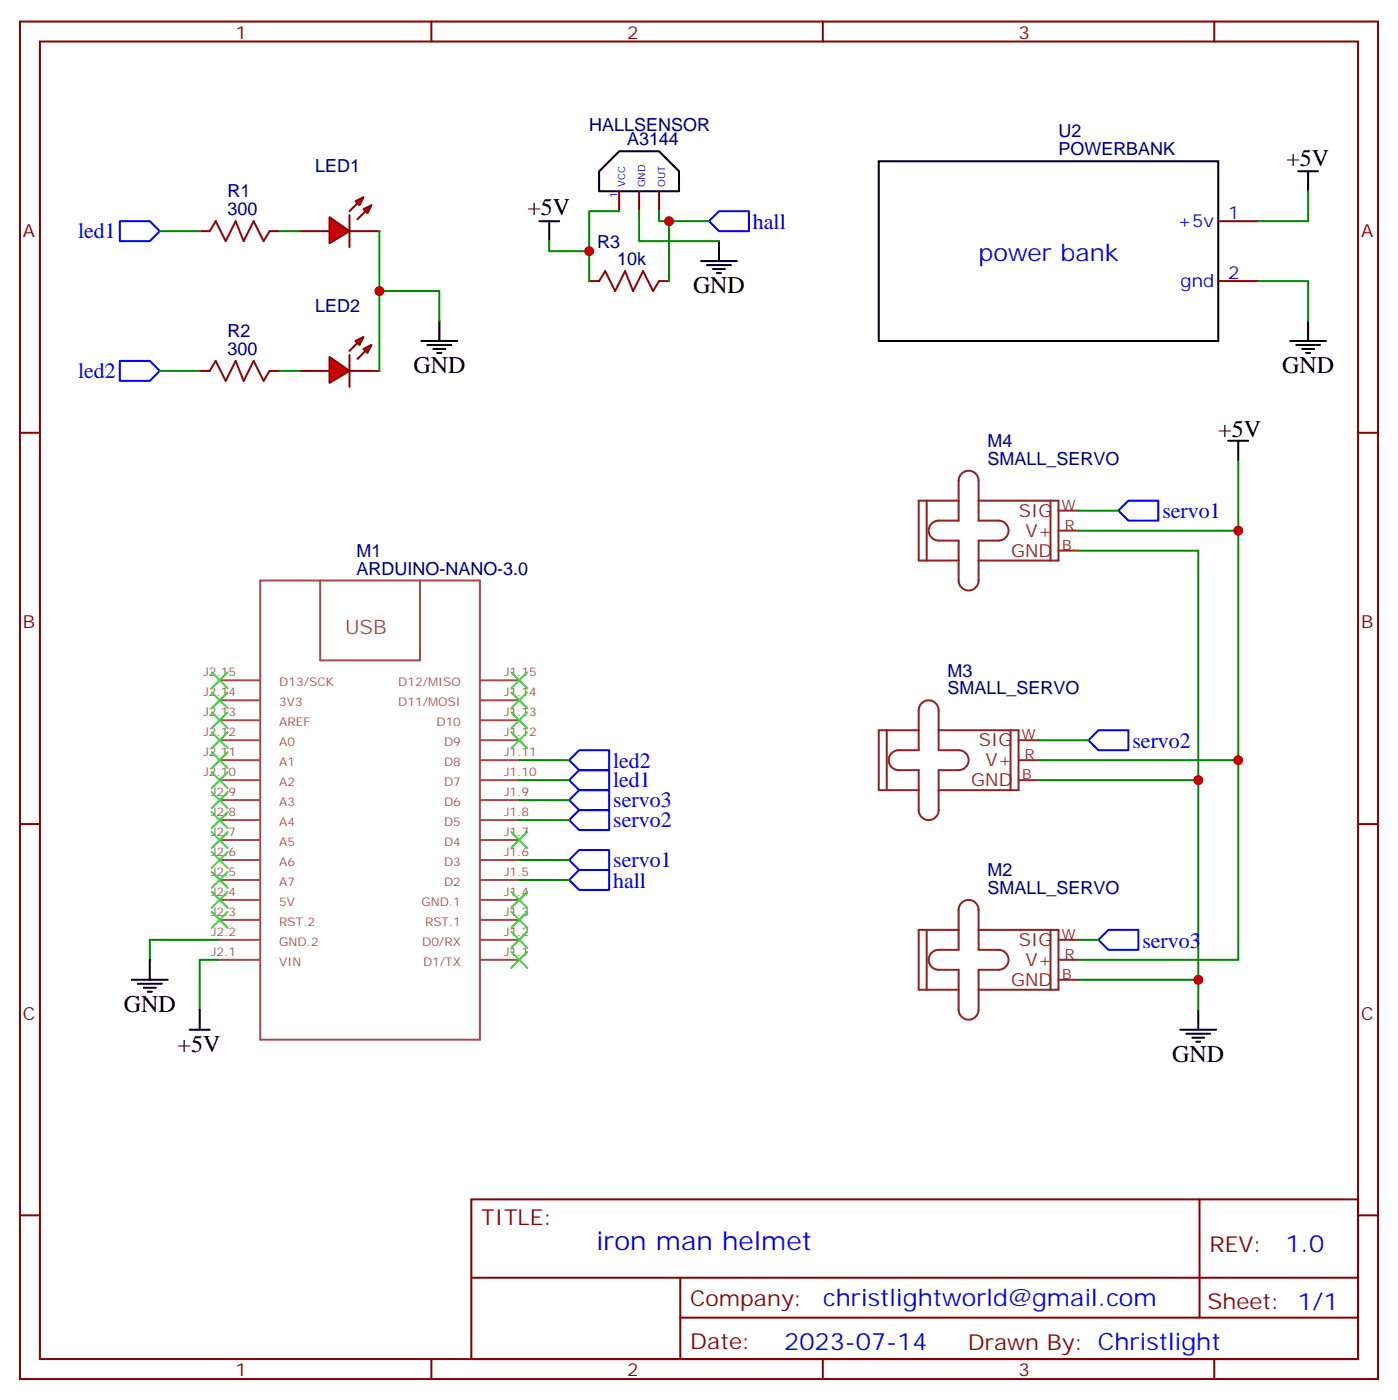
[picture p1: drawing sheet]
<svg xmlns="http://www.w3.org/2000/svg" width="247mm" height="247mm" viewBox="0 0 247 247" stroke-linecap="round" stroke-linejoin="round" font-family="sans-serif">
<g fill="none" stroke="#870000" stroke-width=".35">
<path d="M3.5 3.8h239.9v239.9h-239.9zM7.1 7.3h232.8v232.9h-232.8zM76.2 3.8v3.5M145.3 3.8v3.5M214.5 3.8v3.5M3.5 76.5h3.6M239.9 76.5h3.5M3.5 145.6h3.6M239.9 145.6h3.5M3.5 214.8h3.6M83.3 211.9h156.6v28.3h-156.6zM211.9 212v20.9"/>
<path d="M239.9 214.8h3.5M83.3 225.8h156.5M120.2 232.9h119.6M120.2 225.8v14.1M76.2 240.2v3.5M145.3 240.2v3.5M214.5 240.2v3.5"/>
</g>
<path d="M38.8 169.6h-3.5v8.8M38.8 166.1h-12.3v3.5" fill="none" stroke="#008700" stroke-width=".35"/>
<path d="M23.3 173.1h6.3M24.3 173.8h4.3M25.4 174.6h2.1M26.1 175.3h.7M26.5 169.6v3.5M35.3 178.4v3.6M33.5 182h3.5" fill="none" stroke="#000" stroke-width=".35"/>
<g fill="none" stroke="#a64a4a" stroke-width=".35">
<path d="M46 102.6h38.8v81.1h-38.8zM56.6 102.6v14.1h17.6v-14.1M38.8 137.9h6.9M38.8 134.3h6.9M38.8 130.8h6.9M38.8 127.3h6.9M38.8 123.8h6.9M38.8 120.2h6.9M84.8 137.9h6.9M84.8 134.3h6.9M84.8 130.8h6.9M84.8 127.3h6.9"/>
<path d="M84.8 123.8h6.9M84.8 120.2h6.9M38.8 159h6.9M38.8 155.5h6.9M38.8 152h6.9M38.8 148.4h6.9M38.8 144.9h6.9M38.8 141.4h6.9M84.8 159h6.9M84.8 155.5h6.9M84.8 152h6.9M84.8 148.4h6.9"/>
<path d="M84.8 144.9h6.9M84.8 141.4h6.9M38.8 169.6h6.9M38.8 166.1h6.9M38.8 162.6h6.9M84.8 169.6h6.9M84.8 166.1h6.9M84.8 162.6h6.9"/>
</g>
<g fill="none" stroke="#8c2424" stroke-width=".35">
<path d="M163.7 88.5v10.6M169.3 88.5h-7v10.6h7M169.9 83.7a1.76 1.76 0 0 1 1.9-.4 1.76 1.76 0 0 1 1.1 1.6v7.1h3.5a1.76 1.76 0 0 1 1.8 1.8 1.76 1.76 0 0 1-1.8 1.7h-3.5v7.1a1.76 1.76 0 0 1-1.8 1.8 1.76 1.76 0 0 1-1.8-1.8v-7.1h-3.5a1.76 1.76 0 0 1-1.8-1.7 1.76 1.76 0 0 1 1.8-1.8h3.5v-7.1l.1-.4zM172.9 88.5h14.1v10.6h-14.1M185.6 88.5v10.6M187 90.2h3.5M187 93.8h3.5M187 97.3h3.5M156.6 129v10.6M162.3 129h-7.1v10.6h7.1M162.8 124.3a1.76 1.76 0 0 1 1.9-.4 1.76 1.76 0 0 1 1.1 1.6v7.1h3.5a1.76 1.76 0 0 1 1.8 1.7 1.76 1.76 0 0 1-1.8 1.8h-3.5v7.1a1.76 1.76 0 0 1-1.8 1.7 1.76 1.76 0 0 1-1.7-1.7v-7.1h-3.6a1.76 1.76 0 0 1-1.7-1.8 1.76 1.76 0 0 1 1.7-1.7h3.6v-7.1v-.5zM165.8 129h14.1v10.6h-14.1"/>
<path d="M178.5 129v10.6M179.9 130.8h3.5M179.9 134.3h3.5M179.9 137.9h3.5M169.9 159.5a1.76 1.76 0 0 1 1.9-.3 1.76 1.76 0 0 1 1.1 1.6v7.1h3.5a1.76 1.76 0 0 1 1.8 1.7 1.76 1.76 0 0 1-1.8 1.8h-3.5v7a1.76 1.76 0 0 1-1.8 1.8 1.76 1.76 0 0 1-1.8-1.8v-7h-3.5a1.76 1.76 0 0 1-1.8-1.8 1.76 1.76 0 0 1 1.8-1.7h3.5v-7.1l.1-.5zM163.7 164.3v10.6M169.3 164.3h-7v10.6h7M172.9 164.3h14.1v10.6h-14.1M185.6 164.3v10.6M187 166.1h3.5M187 169.6h3.5M187 173.1h3.5"/>
</g>
<g fill="#f00" stroke="#870000" stroke-width=".35">
<path d="M58.2 38.4l3.5 2.5-3.5 2.1z"/>
<path d="M61.7 38v5.7z"/>
</g>
<g fill="#870000" stroke="#870000" stroke-width=".35">
<path d="M61.7 37.3l1.4-1.4z"/>
<path d="M64.6 37.3l-1.5 1.4z"/>
</g>
<g fill="#f00" stroke="#870000" stroke-width=".35">
<path d="M62.8 35.6l1.4-.7-.7 1.4z"/>
<path d="M64.2 37l1.4-.7-.7 1.4z"/>
</g>
<path d="M52.9 40.9h5.3M61.7 40.9h5.3" fill="none" stroke="#870000" stroke-width=".35"/>
<g fill="#f00" stroke="#870000" stroke-width=".35">
<path d="M58.2 63.1l3.5 2.4-3.5 2.2z"/>
<path d="M61.7 62.7v5.7z"/>
</g>
<g fill="#870000" stroke="#870000" stroke-width=".35">
<path d="M63.1 60.6l-1.4 1.4z"/>
<path d="M63.1 63.4l1.5-1.4z"/>
</g>
<g fill="#f00" stroke="#870000" stroke-width=".35">
<path d="M62.8 60.3l1.4-.8-.7 1.5z"/>
<path d="M64.2 61.7l1.4-.7-.7 1.4z"/>
</g>
<g fill="none" stroke="#870000" stroke-width=".35">
<path d="M109.4 33.8v3.5M112.9 33.8v3.5M116.4 33.8v3.5M215.2 39.1h7M35.3 40.9h1.7M47.6 40.9h1.8M104.1 49.7h1.7M116.4 49.7h1.8M215.2 49.7h7M35.3 65.5h1.7M47.6 65.5h1.8M52.9 65.5h5.3"/>
<path d="M61.7 65.5h5.3"/>
</g>
<path d="M37 40.9l1.1-1.8 1.8 3.5 1.7-3.5 1.4 3.5 1.8-3.5 1.8 3.5 1-1.7M105.8 49.7l1.1-1.8 1.8 3.5 1.7-3.5 1.4 3.5 1.8-3.5 1.8 3.5 1-1.7M37 65.5l1.1-1.7 1.8 3.5 1.7-3.5 1.4 3.5 1.8-3.5 1.8 3.5 1-1.8" fill="none" stroke="#a10000" stroke-width=".35"/>
<g fill="none" stroke="#008700" stroke-width=".35">
<path d="M109.4 37.3h-5.3v12.4M112.9 37.3v5.3h14.1M116.4 37.3v1.8h8.8M118.2 39.1v10.6M231.1 33.8v5.3h-8.9M28.2 40.9h7.1M49.4 40.9h3.5M67 51.4h10.6v5.3M67 40.9v24.6M97 42.6v1.8h7.1M222.2 49.7h8.9v7M28.2 65.5h7.1"/>
<path d="M49.4 65.5h3.5M190.5 97.3h21.2v40.6h-28.3M190.5 93.8h28.2v40.5h-35.3M190.5 90.2h7.1M218.7 81.4v12.4M91.7 137.9h8.8M91.7 134.3h8.8M183.4 130.8h8.9M211.7 137.9v35.2h-21.2M218.7 134.3v35.3h-28.2M91.7 141.4h8.8M91.7 144.9h8.8"/>
<path d="M91.7 152h8.8M91.7 155.5h8.8M190.5 166.1h3.5M211.7 173.1v5.3"/>
</g>
<g fill="none" stroke="#000" stroke-width=".35">
<path d="M95.2 39.1h3.6M97 39.1v3.5M105.8 30.3l3.6-3.6h7l3.5 3.6v3.5h-14.1zM155.2 28.5h60v31.8h-60zM229.3 30.3h3.5M231.1 30.3v3.5M77.6 56.7v3.6M123.8 46.1h6.4M124.9 46.8h4.2M125.9 47.6h2.2M126.6 48.3h.8M127 42.6v3.5"/>
<path d="M231.1 56.7v3.6M74.4 60.3h6.4M75.5 61h4.2M76.6 61.7h2.1M77.3 62.4h.7M217 77.9h3.5M218.7 77.9v3.5M227.9 60.3h6.3M229 61h4.2M230 61.7h2.1M230.7 62.4h.7M211.7 178.4v3.6"/>
<path d="M208.5 182h6.3M209.5 182.7h4.3M210.6 183.4h2.1M211.3 184.1h.7"/>
</g>
<path d="M21.2 39.1h5.3l1.7 1.8-1.7 1.7h-5.3zM125.2 39.1l1.8-1.8h5.3v3.6h-5.3zM21.2 63.8h5.3l1.7 1.7-1.7 1.8h-5.3zM197.6 90.2l1.7-1.7h5.3v3.5h-5.3zM100.5 137.9l1.8-1.8h5.3v3.5h-5.3zM100.5 134.3l1.8-1.7h5.3v3.5h-5.3zM192.3 130.8l1.7-1.8h5.3v3.6h-5.3zM100.5 152l1.8-1.8h5.3v3.5h-5.3zM100.5 144.9l1.8-1.7h5.3v3.5h-5.3zM100.5 141.4l1.8-1.8h5.3v3.6h-5.3zM100.5 155.5l1.8-1.8h5.3v3.6h-5.3zM194 166.1l1.8-1.8h5.3v3.6h-5.3z" fill="none" stroke="#00f" stroke-width=".35"/>
<g fill="none" stroke="#3c3" stroke-width=".35">
<path d="M37.4 118.8l2.8 2.8M40.2 118.8l-2.8 2.8M90.3 118.8l2.8 2.8M93.1 118.8l-2.8 2.8M37.4 140l2.8 2.8M37.4 136.5l2.8 2.8M37.4 132.9l2.8 2.8M37.4 129.4l2.8 2.8M37.4 125.9l2.8 2.8M37.4 122.3l2.8 2.9M40.2 140l-2.8 2.8M40.2 136.5l-2.8 2.8"/>
<path d="M40.2 132.9l-2.8 2.8M40.2 129.4l-2.8 2.8M40.2 125.9l-2.8 2.8M40.2 122.3l-2.8 2.9M90.3 129.4l2.8 2.8M90.3 125.9l2.8 2.8M90.3 122.3l2.8 2.9M93.1 129.4l-2.8 2.8M93.1 125.9l-2.8 2.8M93.1 122.3l-2.8 2.9M37.4 143.5l2.8 2.8M37.4 157.6l2.8 2.8"/>
<path d="M37.4 154.1l2.8 2.8M37.4 150.6l2.8 2.8M37.4 147l2.8 2.9M40.2 143.5l-2.8 2.8M40.2 157.6l-2.8 2.8M40.2 154.1l-2.8 2.8M40.2 150.6l-2.8 2.8M40.2 147l-2.8 2.9M90.3 157.6l2.8 2.8M90.3 147l2.8 2.9M93.1 157.6l-2.8 2.8M93.1 147l-2.8 2.9"/>
<path d="M37.4 161.1l2.8 2.9M40.2 161.1l-2.8 2.9M90.3 168.2l2.8 2.8M90.3 164.7l2.8 2.8M90.3 161.1l2.8 2.9M93.1 168.2l-2.8 2.8M93.1 164.7l-2.8 2.8M93.1 161.1l-2.8 2.9"/>
</g>
<g fill="#c00">
<circle cx="67" cy="51.4" r=".88"/>
<circle cx="211.7" cy="137.9" r=".88"/>
<circle cx="218.7" cy="134.3" r=".88"/>
<circle cx="218.7" cy="93.8" r=".88"/>
<circle cx="211.7" cy="173.1" r=".88"/>
<circle cx="118.2" cy="39.1" r=".88"/>
<circle cx="104.1" cy="44.4" r=".88"/>
</g>
<text font-size="4.6" fill="#00f" x="105.3" y="221">iron man helmet</text>
<g font-size="4.2">
<text x="227.2" y="29.3">+5V</text>
<text x="93.2" y="38.1">+5V</text>
<text x="122.4" y="51.8">GND</text>
<text x="73" y="65.9">GND</text>
<text x="226.5" y="65.9">GND</text>
<text x="215.2" y="77.2">+5V</text>
<text x="21.9" y="178.8">GND</text>
<text x="31.4" y="185.9">+5V</text>
<text x="207.1" y="187.6">GND</text>
</g>
<g font-size="4.2" fill="#00f">
<text x="172.9" y="46.1">power bank</text>
<text x="227.1" y="221.2">1.0</text>
<text x="145.4" y="230.8">christlightworld@gmail.com</text>
<text x="138.5" y="238.6">2023-07-14</text>
</g>
<g font-size="3.9" fill="#00f">
<text x="133" y="40.4">hall</text>
<text x="13.8" y="42.1">led1</text>
<text x="13.8" y="66.8">led2</text>
<text x="205.3" y="91.6">servo1</text>
<text x="108.3" y="135.8">led2</text>
<text x="200" y="132.2">servo2</text>
<text x="108.3" y="142.7">servo3</text>
<text x="108.3" y="139.1">led1</text>
<text x="108.3" y="146.2">servo2</text>
<text x="108.3" y="153.3">servo1</text>
<text x="108.3" y="156.9">hall</text>
<text x="201.8" y="167.5">servo3</text>
</g>
<g font-size="3.9" fill="#800">
<text x="85" y="216.5">TITLE:</text>
<text x="213.6" y="221.2">REV:</text>
<text x="121.9" y="230.7">Company:</text>
<text x="213.3" y="231.4">Sheet: 1/1</text>
<text x="121.9" y="238.4">Date:</text>
<text x="171" y="238.5">Drawn By: Christlight</text>
</g>
<text font-size="3.5" fill="#a54b4b" x="60.9" y="112.1">USB</text>
<g font-size="3.2" fill="#800">
<text x="41.6" y="6.8">1</text>
<text x="110.8" y="6.8">2</text>
<text x="179.9" y="6.8">3</text>
<text x="4.1" y="41.9">A</text>
<text x="240.4" y="41.9">A</text>
<text x="4.1" y="111.1">B</text>
<text x="240.4" y="111.1">B</text>
<text x="4.1" y="180.2">C</text>
<text x="240.4" y="180.2">C</text>
<text x="41.6" y="243.2">1</text>
<text x="110.8" y="243.2">2</text>
<text x="179.9" y="243.2">3</text>
</g>
<g font-size="3.2" fill="#000080">
<text x="104.1" y="23.2">HALLSENSOR</text>
<text x="110.8" y="25.7">A3144</text>
<text x="187" y="27.4">POWERBANK</text>
<text x="187" y="24.3">U2</text>
<text x="40.2" y="34.9">R1</text>
<text x="55.7" y="30.5">LED1</text>
<text x="40.2" y="38">300</text>
<text x="105.5" y="43.7">R3</text>
<text x="109" y="46.8">10k</text>
<text x="40.2" y="59.5">R2</text>
<text x="55.7" y="55.1">LED2</text>
<text x="40.2" y="62.7">300</text>
<text x="174.4" y="82.1">SMALL_SERVO</text>
<text x="174.4" y="79">M4</text>
<text x="63" y="101.5">ARDUINO-NANO-3.0</text>
<text x="63" y="98.4">M1</text>
<text x="167.4" y="119.6">M3</text>
<text x="167.4" y="122.7">SMALL_SERVO</text>
<text x="174.4" y="154.8">M2</text>
<text x="174.4" y="158">SMALL_SERVO</text>
</g>
<g font-size="3.2" fill="#00f">
<text x="208" y="40.1">+5v</text>
<text x="217" y="38.7">1</text>
<text x="208.5" y="50.7">gnd</text>
<text x="217" y="49.3">2</text>
</g>
<g font-size="3.2" fill="#8d2323">
<text x="180" y="91.3">SIG</text>
<text x="181.1" y="94.8">V+</text>
<text x="178.6" y="98.4">GND</text>
<text x="172.9" y="131.9">SIG</text>
<text x="174.1" y="135.4">V+</text>
<text x="171.6" y="138.9">GND</text>
<text x="180" y="167.1">SIG</text>
<text x="181.1" y="170.7">V+</text>
<text x="178.6" y="174.2">GND</text>
</g>
<g font-size="2.5" fill="#8d2323">
<text x="187.6" y="90.1">W</text>
<text x="188.1" y="93.6">R</text>
<text x="187.6" y="97.1">B</text>
<text x="180.5" y="130.7">W</text>
<text x="180.6" y="137.7">B</text>
<text x="181" y="134.2">R</text>
<text x="187.6" y="165.9">W</text>
<text x="187.6" y="173">B</text>
<text x="188.1" y="169.5">R</text>
</g>
<g font-size="2.1" fill="#a54b4b">
<text x="35.9" y="119.5">J2.15</text>
<text x="89.1" y="119.5">J1.15</text>
<text x="35.9" y="123.1">J2.14</text>
<text x="49.3" y="124.8">3V3</text>
<text x="49.3" y="121.3">D13/SCK</text>
<text x="70.4" y="124.8">D11/MOSI</text>
<text x="70.4" y="121.3">D12/MISO</text>
<text x="89.1" y="123.1">J1.14</text>
<text x="35.9" y="130.1">J2.12</text>
<text x="35.9" y="126.6">J2.13</text>
<text x="49.3" y="131.9">A0</text>
<text x="49.3" y="128.3">AREF</text>
<text x="77.1" y="128.3">D10</text>
<text x="78.4" y="131.9">D9</text>
<text x="89.1" y="130.1">J1.12</text>
<text x="89.1" y="126.6">J1.13</text>
<text x="35.9" y="137.2">J2.10</text>
<text x="35.9" y="133.6">J2.11</text>
<text x="49.3" y="135.4">A1</text>
<text x="78.4" y="135.4">D8</text>
<text x="89.1" y="137.2">J1.10</text>
<text x="89.1" y="133.6">J1.11</text>
<text x="37.3" y="140.7">J2.9</text>
<text x="49.3" y="142.4">A3</text>
<text x="49.3" y="138.9">A2</text>
<text x="78.4" y="142.4">D6</text>
<text x="78.4" y="138.9">D7</text>
<text x="89.1" y="140.7">J1.9</text>
<text x="37.3" y="147.8">J2.7</text>
<text x="37.3" y="144.2">J2.8</text>
<text x="49.3" y="149.5">A5</text>
<text x="49.3" y="146">A4</text>
<text x="78.4" y="149.5">D4</text>
<text x="78.4" y="146">D5</text>
<text x="89.1" y="147.8">J1.7</text>
<text x="89.1" y="144.2">J1.8</text>
<text x="37.3" y="154.8">J2.5</text>
<text x="37.3" y="151.3">J2.6</text>
<text x="49.3" y="153">A6</text>
<text x="78.4" y="153">D3</text>
<text x="89.1" y="154.8">J1.5</text>
<text x="89.1" y="151.3">J1.6</text>
<text x="37.3" y="161.9">J2.3</text>
<text x="37.3" y="158.3">J2.4</text>
<text x="49.3" y="160.1">5V</text>
<text x="49.3" y="156.5">A7</text>
<text x="74.5" y="160.1">GND.1</text>
<text x="78.4" y="156.5">D2</text>
<text x="89.1" y="161.9">J1.3</text>
<text x="89.1" y="158.3">J1.4</text>
<text x="37.3" y="165.4">J2.2</text>
<text x="49.3" y="167.1">GND.2</text>
<text x="49.3" y="163.6">RST.2</text>
<text x="74.6" y="167.1">D0/RX</text>
<text x="75.1" y="163.6">RST.1</text>
<text x="89.1" y="165.4">J1.2</text>
<text x="37.3" y="168.9">J2.1</text>
<text x="49.3" y="170.7">VIN</text>
<text x="74.7" y="170.7">D1/TX</text>
<text x="89.1" y="168.9">J1.1</text>
</g>
<g font-size="1.8" fill="#00f">
<text x="109" y="34.9" transform="rotate(-90 109 34.9)">1</text>
<text x="110.4" y="33.1" transform="rotate(-90 110.4 33.1)">VCC</text>
<text x="113.9" y="33.1" transform="rotate(-90 113.9 33.1)">GND</text>
<text x="117.5" y="33.1" transform="rotate(-90 117.5 33.1)">OUT</text>
</g>
</svg>
